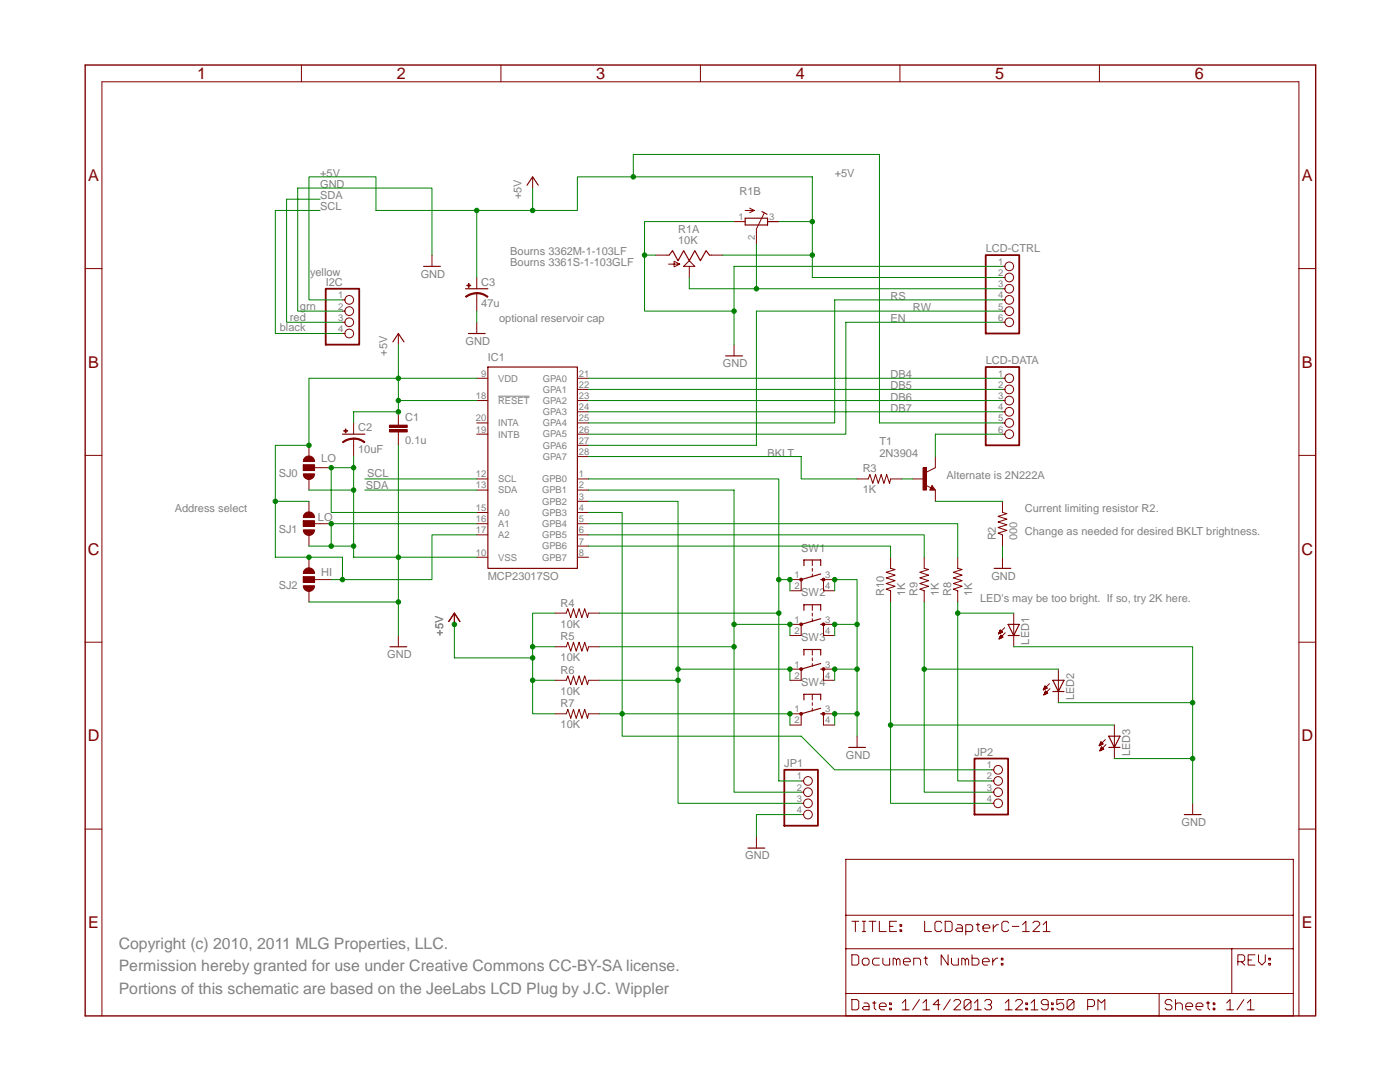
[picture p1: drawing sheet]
<svg xmlns="http://www.w3.org/2000/svg" width="279mm" height="216mm" viewBox="0 0 279 216" stroke-linecap="round" stroke-linejoin="round" font-family="sans-serif">
<path d="M99.4 79.1h6.3" fill="none" stroke="#808080" stroke-width=".2"/>
<path d="M105.2 37l1.1-1.7 1.1 1.7M84.5 53.1h3.4M78.4 68.2l1.1-1.7 1.1 1.7M77.8 129.1h3.4" fill="none" stroke="#800000" stroke-width=".23"/>
<path d="M106.3 35.3v2.2M86.2 50.9v2.2M79.5 66.5v2.3M79.5 84.4v.4M79.5 86.2v.4M79.5 126.8v2.3" fill="none" stroke="#800000" stroke-width=".2"/>
<path d="M77.7 85.7h3.6v.5h-3.6z" fill="#800000"/>
<path d="M77.7 85.7h3.6v.5h-3.6z" fill="none" stroke="#800000" stroke-width=".2"/>
<path d="M77.7 84.8h3.6v.5h-3.6z" fill="#800000"/>
<g fill="none" stroke="#800000" stroke-width=".2">
<path d="M60.2 13v3.3M100 13v3.3M139.8 13v3.3M179.6 13v3.3M219.4 13v3.3M17 53.6h3.3M130.9 50.9h2.6M133.4 52.7h2.3l-1.2 .6v-1.2l1.2 .6M137.6 52l1.1 1.1h-2.3zM137.6 53.1v2.3M141.6 50.9h2.7M259.2 53.6h3.4"/>
<path d="M146.5 68.8v2.2M17 90.9h3.3M77.7 84.8h3.6v.5h-3.6zM79.5 82.2v2.2M79.5 86.6v2.3M184.7 96.8l1.1 .5M186 96.9l.7 .9h-1.2zM186.7 93.3l-1.8 .9M259.2 90.9h3.4M17 128.1h3.3M259.2 128.1h3.4M17 165.4h3.3"/>
<path d="M259.2 165.4h3.4M168.8 189.3h89.3M168.8 198.2v-26.7h89.3v26.7M168.8 182.6h89.3M170 199.5h1l.4 .3v1.4l-.4 .3h-1zM170 190.5h1l.4 .4v1.3l-.4 .4h-1zM170 183.8h1.4M170.7 183.8v2.1M172.1 183.8h.7M172.1 185.9h.7M172.4 191.2h.7l.3 .4v.6l-.3 .4h-.7l-.3-.4v-.6zM172.4 183.8v2.1"/>
<path d="M173.4 183.8h1.4M174.1 183.8v2.1M174.5 199.8v1.4l.3 .3M175.5 183.8v2.1h1.4M175.5 191.2h-1l-.4 .4v.6l.4 .4h1M176.2 191.2v1l.3 .4h1v-1.4M177.5 184.8h.7M178.2 192.6v-1.4h.4l.3 .4v1M178.9 183.8h-1.4v2.1h1.4M178.9 191.6l.4-.4 .3 .4v1M179.6 184.5h.4v.3h-.4zM179.6 185.5h.4v.4h-.4z"/>
<path d="M180.3 191.9h1.4v-.3l-.4-.4h-.7l-.3 .4v.6l.3 .4h.7M182.4 192.6v-1.4h1l.3 .4v1M183.5 199.5l-1.4 2M184.4 191.2h.7M184.5 183.8v2.1h1.4M184.7 190.9v1.3l.4 .4M188 184.2l-.4-.4h-.7l-.3 .4v1.3l.3 .4h.7l.4-.4M188.6 183.8h1.1l.3 .4v1.3l-.3 .4h-1.1zM189.2 190.5v2.1l-1.4-2.1v2.1M189.7 199.5l-1.4 2M189.9 191.2v1l.3 .4h1.1v-1.4M190.4 199.8l.3-.3h.7l.3 .3v.3l-1.3 1.4h1.3"/>
<path d="M191.1 184.5h.6l.4 .3v1.1h-1l-.4-.4 .4-.3h1M191.9 192.6v-1.4h.4l.3 .4v1M192.6 191.6l.4-.4 .3 .4v1M192.7 185.9h1.1l.3-.4v-.7l-.3-.3h-1.1v2.1M193.8 199.8l-1.4 1.4 .3 .3h.7l.4-.3v-1.4l-.4-.3h-.7l-.3 .3v1.4M194 190.5v2.1h1l.4-.4v-.6l-.4-.4h-1M194.8 184.5h.7M195.2 184.2v1.3l.3 .4M196.1 191.9h1.3v-.3l-.3-.4h-.7l-.3 .4v.6l.3 .4h.7M196.2 185.2h1.3v-.4l-.3-.3h-.7l-.3 .3v.7l.3 .4h.7M196.5 199.8l.3-.3h.7l.4 .3v.3l-.4 .4h-.3M198.1 191.2v1.4"/>
<path d="M198.2 184.5v1.4M199.1 191.2h-.3l-.7 .7M199.3 184.5h-.4l-.7 .7M199.8 191.2h.4v.4h-.4zM199.8 192.2h.4v.4h-.4zM201.3 184.2l-.3-.4h-.7l-.4 .4v1.3l.4 .4h.7l.3-.4M202 184.8h1.4M202.7 199.8l.3-.3h.7l.3 .3v.3l-1.3 1.4h1.3M204.1 184.5l.6-.7v2.1M204.1 185.9h1.3M206.1 184.2l.4-.4h.6l.4 .4v.3l-1.4 1.4h1.4M208.2 184.5l.7-.7v2.1"/>
<path d="M208.2 185.9h1.3M212.3 199.5h-1.4v1l.7-.4h.3l.4 .4v.7l-.4 .3h-.7l-.3-.3M214.3 199.8l-1.3 1.4 .3 .3h.7l.3-.3v-1.4l-.3-.3h-.7l-.3 .3v1.4M231.3 198.2h-62.5v4.5h89.3v-4.5h-12.3M231.3 198.2v4.5M231.3 198.2h14.5M233.9 199.8l-.3-.3h-.7l-.4 .3v.3l.4 .4h.7l.3 .3v.4l-.3 .3h-.7l-.4-.3M234.6 199.5v2M241.1 199.8v1.4l.3 .3M245.8 189.3v8.9M247 191.9h1.1l.3-.3v-.7l-.3-.4h-1.1v2.1M247.7 191.9l.7 .7"/>
<path d="M248.2 199.5l-1.3 2M249.1 191.6h.7M250.5 190.5h-1.4v2.1h1.4M251.2 190.5v1.4l.6 .7 .7-.7v-1.4M253.2 191.2h.4v.4h-.4zM253.2 192.2h.4v.4h-.4zM20.3 202.7v-186.4h238.9v186.4M172.4 200.1h.7l.3 .4v1h-1l-.3-.3 .3-.4h1M174.1 200.1h.7M175.5 200.8h1.4v-.3l-.4-.4h-.6l-.4 .4v.7l.4 .3h.6M177.5 200.1h.4v.4h-.4zM177.5 201.2h.4v.3h-.4z"/>
<path d="M180.1 200.1l.6-.6v2M180.1 201.5h1.3M184.2 200.1l.7-.6v2M184.2 201.5h1.3M187.6 200.5h-1.4l1.1-1v2M194.5 200.1l.6-.6v2M194.5 201.5h1.3M197.5 200.5l.4 .3v.4l-.4 .3h-.7l-.3-.3M200.6 200.1l.7-.6v2M200.6 201.5h1.4M204.7 200.1h.4v.4h-.4zM204.7 201.2h.4v.3h-.4z"/>
<path d="M205.8 200.1l.6-.6v2M205.8 201.5h1.3M209.2 200.5h-1l-.4-.4v-.3l.4-.3h.7l.3 .3v1.4l-.3 .3h-.7l-.4-.3M209.9 200.1h.3v.4h-.3zM209.9 201.2h.3v.3h-.3zM217.1 200.8h1l.3-.3v-.7l-.3-.3h-1v2M219.1 201.5v-2l.7 .6 .7-.6v2M234.6 200.5l.3-.4h.7l.4 .4v1M236.6 200.8h1.4v-.3l-.3-.4h-.7l-.4 .4v.7l.4 .3h.7M238.7 200.8h1.4v-.3l-.4-.4h-.7l-.3 .4v.7l.3 .3h.7M240.7 200.1h.7M242.1 200.1h.4v.4h-.4z"/>
<path d="M242.1 201.2h.4v.3h-.4zM244.8 200.1l.7-.6v2M244.8 201.5h1.4M248.9 200.1l.7-.6v2M248.9 201.5h1.4"/>
</g>
<path d="M133.5 50.9l.7-.9 1.1 2 1.1-2 1.2 2 1.1-2 1.1 2 1.1-2 .7 .9M144.8 71h3.4M186 97.3l.1 .3h-.3l.2-.5 .5 .6h-.7" fill="none" stroke="#800000" stroke-width=".23"/>
<path d="M17 13h245.6v189.7h-245.6z" fill="none" stroke="#800000" stroke-width=".28"/>
<path d="M184.2 93.3h.7v4.5h-.7z" fill="#800000"/>
<g fill="none" stroke="#800000" stroke-width=".2">
<path d="M68.3 59.8h.5M200.1 59.8h.5M200.1 53.1h.5M200.1 55.4h.5M200.1 57.6h.5M68.3 62.1h.5M68.3 64.3h.5M68.3 66.5h.5M95.1 79.9h2.3M95.1 75.5h2.3M115.2 79.9h2.3M115.2 75.5h2.3"/>
<path d="M115.2 77.7h2.3M200.1 79.9h.5M200.1 75.5h.5M200.1 77.7h.5M200.1 62.1h.5M200.1 64.3h.5M70.6 87.5v1.4M95.1 95.6h2.3M95.1 97.8h2.3M95.1 84.4h2.3M95.1 86.6h2.3M115.2 95.6h2.3"/>
<path d="M115.2 97.8h2.3M115.2 84.4h2.3M115.2 86.6h2.3M115.2 82.2h2.3M115.2 88.9h2.3M115.2 91.1h2.3M171 95.6h2.3l.3-.9 .6 1.8 .5-1.8 .6 1.8 .6-1.8 .5 1.8 .6-1.8 .5 1.8 .2-.9h2.3M182.2 95.6h2.2M184.2 93.3h.7v4.5h-.7zM186.7 91.1v2.2M186.7 97.8v2.2M200.1 84.4h.5"/>
<path d="M200.1 86.6h.5M200.1 82.2h.5M95.1 102.3h2.3M95.1 104.5h2.3M95.1 106.7h2.3M95.1 111.2h2.3M115.2 102.3h2.3M115.2 104.5h2.3M115.2 106.7h2.3M115.2 100h2.3M115.2 109h2.3M115.2 111.2h2.3"/>
<path d="M177.7 111.2v2.2l.9 .2-1.8 .6 1.8 .6-1.8 .5 1.8 .6-1.8 .5 1.8 .6-1.8 .6 .9 .3v2.2M184.4 111.2v2.2l.9 .2-1.7 .6 1.7 .6-1.7 .5 1.7 .6-1.7 .5 1.7 .6-1.7 .6 .8 .3v2.2M191.1 111.2v2.2l.9 .2-1.8 .6 1.8 .6-1.8 .5 1.8 .6-1.8 .5 1.8 .6-1.8 .6 .9 .3v2.2M200.1 100v2.3l.9 .2-1.8 .5 1.8 .6-1.8 .6 1.8 .5-1.8 .6 1.8 .5-1.8 .6 .9 .3v2.3M200.1 111.2v2.2M90.7 122.3v2.3M110.8 122.3h2.2l.3-.8 .6 1.7 .5-1.7 .6 1.7 .6-1.7 .5 1.7 .6-1.7 .5 1.7 .3-.9h2.2M110.8 129.1h2.2l.3-1 .6 1.8 .5-1.8 .6 1.8 .6-1.8 .5 1.8 .6-1.8 .5 1.8 .3-.8h2.2M110.8 135.7h2.2l.3-.8 .6 1.7 .5-1.7 .6 1.7 .6-1.7 .5 1.7 .6-1.7 .5 1.7 .3-.9h2.2M110.8 142.4h2.2l.3-.9 .6 1.8 .5-1.8 .6 1.8 .6-1.8 .5 1.8 .6-1.8 .5 1.8 .3-.9h2.2"/>
<circle cx="69.7" cy="59.8" r=".87"/>
<circle cx="201.4" cy="59.8" r=".87"/>
<circle cx="201.4" cy="55.4" r=".87"/>
<circle cx="201.4" cy="53.1" r=".87"/>
<circle cx="201.4" cy="57.6" r=".87"/>
<circle cx="69.7" cy="66.5" r=".87"/>
<circle cx="69.7" cy="64.3" r=".87"/>
<circle cx="69.7" cy="62.1" r=".87"/>
<circle cx="201.4" cy="79.9" r=".87"/>
<circle cx="201.4" cy="64.3" r=".87"/>
<circle cx="201.4" cy="77.7" r=".87"/>
<circle cx="201.4" cy="62.1" r=".87"/>
<circle cx="201.4" cy="75.5" r=".87"/>
<circle cx="201.4" cy="82.2" r=".87"/>
<circle cx="201.4" cy="84.4" r=".87"/>
<circle cx="201.4" cy="86.6" r=".87"/>
</g>
<path d="M97.4 73.2h17.8v40.2h-17.8zM68.3 86.6h4.5M198.4 113.4h3.3M89.6 124l1.1-1.7 1.1 1.7" fill="none" stroke="#800000" stroke-width=".23"/>
<path d="M65 57.6h6.7v11.2h-6.7zM196.7 50.9h6.7v15.6h-6.7zM196.7 73.2h6.7v15.7h-6.7z" fill="none" stroke="#800000" stroke-width=".36"/>
<path d="M70.6 87.4l1.2 .2 1 .6-.1 .1-1.2-.6-.9-.1z" fill-rule="evenodd" fill="#800000"/>
<path d="M70.6 87.4l1.2 .2 1 .6-.1 .1-1.2-.6-.9-.1z" fill="none" stroke="#800000" stroke-width=".2"/>
<path d="M68.3 88.2l1.1-.6 1.2-.2v.2l-.9 .2-1.2 .5z" fill-rule="evenodd" fill="#800000"/>
<path d="M68.3 88.2l1.1-.6 1.2-.2v.2l-.9 .2-1.2 .5z" fill="none" stroke="#800000" stroke-width=".2"/>
<path d="M68.6 85.9h.8v.1h-.8z" fill="#800000"/>
<path d="M68.6 85.9h.8v.1h-.8z" fill="none" stroke="#800000" stroke-width=".2"/>
<path d="M68.9 85.6h.1v.8h-.1z" fill="#800000"/>
<path d="M68.9 85.6h.1v.8h-.1zM70.6 84.4v2.2M70.6 88.9v2.2" fill="none" stroke="#800000" stroke-width=".2"/>
<path d="M60.7 91.4a1.12 1.12 0 0 1 1.3-.4 1.12 1.12 0 0 1 .8 1.1h-2.3z" fill-rule="evenodd" fill="#800000"/>
<path d="M60.7 91.4a1.12 1.12 0 0 1 1.3-.4 1.12 1.12 0 0 1 .8 1.1h-2.3z" fill="none" stroke="#800000" stroke-width=".2"/>
<path d="M60.5 94.6h2.3a1.11 1.11 0 0 1-1.2 1.1 1.11 1.11 0 0 1-1.1-1.1z" fill-rule="evenodd" fill="#800000"/>
<path d="M60.5 94.6h2.3a1.11 1.11 0 0 1-1.2 1.1 1.11 1.11 0 0 1-1.1-1.1zM60.5 92.8h2.3v1.1h-2.3zM62.8 93.3h1.1" fill="none" stroke="#800000" stroke-width=".2"/>
<path d="M60.5 92.8h2.3v1.1h-2.3z" fill="#800000"/>
<path d="M60.5 92.8h2.3v1.1h-2.3zM61.7 88.9v2.2M61.7 95.6v2.2M63.9 93.3h2.2" fill="none" stroke="#800000" stroke-width=".2"/>
<path d="M60.7 102.6a1.12 1.12 0 0 1 1.3-.4 1.12 1.12 0 0 1 .8 1.1h-2.3z" fill-rule="evenodd" fill="#800000"/>
<path d="M60.7 102.6a1.12 1.12 0 0 1 1.3-.4 1.12 1.12 0 0 1 .8 1.1h-2.3z" fill="none" stroke="#800000" stroke-width=".2"/>
<path d="M60.5 105.7h2.3a1.11 1.11 0 0 1-1.2 1.1 1.11 1.11 0 0 1-1.1-1.1z" fill-rule="evenodd" fill="#800000"/>
<path d="M60.5 105.7h2.3a1.11 1.11 0 0 1-1.2 1.1 1.11 1.11 0 0 1-1.1-1.1zM60.5 103.9h2.3v1.2h-2.3zM62.8 104.5h1.1" fill="none" stroke="#800000" stroke-width=".2"/>
<path d="M60.5 103.9h2.3v1.2h-2.3z" fill="#800000"/>
<path d="M60.5 103.9h2.3v1.2h-2.3zM61.7 100v2.3M61.7 106.7v2.3M63.9 104.5h2.2" fill="none" stroke="#800000" stroke-width=".2"/>
<path d="M61 113.5a1.11 1.11 0 0 1 1.1-.1 1.11 1.11 0 0 1 .7 1h-2.3l.1-.4z" fill-rule="evenodd" fill="#800000"/>
<path d="M61 113.5a1.11 1.11 0 0 1 1.1-.1 1.11 1.11 0 0 1 .7 1h-2.3l.1-.4z" fill="none" stroke="#800000" stroke-width=".2"/>
<path d="M60.5 116.9h2.3a1.11 1.11 0 0 1-1.2 1.1 1.11 1.11 0 0 1-1.1-1.1z" fill-rule="evenodd" fill="#800000"/>
<path d="M60.5 116.9h2.3a1.11 1.11 0 0 1-1.2 1.1 1.11 1.11 0 0 1-1.1-1.1zM60.5 115.1h2.3v1.1h-2.3zM62.8 115.7h1.1" fill="none" stroke="#800000" stroke-width=".2"/>
<path d="M60.5 115.1h2.3v1.1h-2.3z" fill="#800000"/>
<g fill="none" stroke="#800000" stroke-width=".2">
<path d="M60.5 115.1h2.3v1.1h-2.3zM61.7 111.2v2.2M61.7 117.9v2.2M63.9 115.7h2.2M159.9 115.7v2.2M162.1 111.7v1.2M162.1 113.4v.6M162.1 114.5v.6M164.3 115.7v2.2M159.9 155.8h.5M159.9 158.1h.5M197.8 155.8h.5"/>
<path d="M197.8 158.1h.5M197.8 153.6h.5M151 167v2.2M159.9 160.3h.5M159.9 162.5h.5M197.8 160.3h.5"/>
<circle cx="161.2" cy="158.1" r=".87"/>
<circle cx="161.2" cy="155.8" r=".87"/>
<circle cx="199.2" cy="158.1" r=".87"/>
<circle cx="199.2" cy="153.6" r=".87"/>
<circle cx="199.2" cy="155.8" r=".87"/>
<circle cx="161.2" cy="162.5" r=".87"/>
<circle cx="161.2" cy="160.3" r=".87"/>
<circle cx="199.2" cy="160.3" r=".87"/>
</g>
<path d="M156.5 153.6h6.7v11.2h-6.7zM194.5 151.4h6.7v11.1h-6.7z" fill="none" stroke="#800000" stroke-width=".36"/>
<path d="M160.4 112.9v-1.2h3.4v1.2M163.8 115.7h.5M163.8 114.5l-3.9 1.2M149.3 169.2h3.3" fill="none" stroke="#800000" stroke-width=".23"/>
<circle cx="159.9" cy="115.6" r=".29" fill="#800000"/>
<circle cx="159.9" cy="115.6" r=".29" fill="none" stroke="#800000" stroke-width=".2"/>
<circle cx="164.4" cy="115.6" r=".29" fill="#800000"/>
<g fill="none" stroke="#800000" stroke-width=".2">
<path d="M157.6 115.7h2.3M157.6 117.9h2.3M164.3 115.7h2.3M164.3 117.9h2.3M159.9 124.6v2.2M162.1 120.7v1.1M162.1 122.3v.6M162.1 123.5v.5M164.3 124.6v2.2"/>
<circle cx="164.4" cy="115.6" r=".29"/>
</g>
<path d="M160.4 121.8v-1.1h3.4v1.1M163.8 124.6h.5M163.8 123.5l-3.9 1.1" fill="none" stroke="#800000" stroke-width=".23"/>
<circle cx="159.9" cy="124.6" r=".29" fill="#800000"/>
<circle cx="159.9" cy="124.6" r=".29" fill="none" stroke="#800000" stroke-width=".2"/>
<circle cx="164.3" cy="124.6" r=".29" fill="#800000"/>
<g fill="none" stroke="#800000" stroke-width=".2">
<path d="M157.6 124.6h2.3M157.6 126.8h2.3M159.9 133.5v2.2M162.1 129.6v1.1M162.1 131.3v.5M162.1 132.4v.5M164.3 124.6h2.3M164.3 126.8h2.3M164.3 133.5v2.2"/>
<circle cx="164.3" cy="124.6" r=".29"/>
</g>
<path d="M160.4 130.7v-1.1h3.4v1.1M163.8 133.5h.5M163.8 132.4l-3.9 1.1" fill="none" stroke="#800000" stroke-width=".23"/>
<circle cx="159.9" cy="133.5" r=".29" fill="#800000"/>
<circle cx="159.9" cy="133.5" r=".29" fill="none" stroke="#800000" stroke-width=".2"/>
<circle cx="164.3" cy="133.5" r=".29" fill="#800000"/>
<g fill="none" stroke="#800000" stroke-width=".2">
<path d="M157.6 133.5h2.3M157.6 135.7h2.3M162.1 138.5v1.2M164.3 133.5h2.3M164.3 135.7h2.3M159.9 142.4v2.3M162.1 140.2v.6M162.1 141.3v.6M164.3 142.4v2.3"/>
<circle cx="164.3" cy="133.5" r=".29"/>
</g>
<path d="M160.4 139.7v-1.2h3.4v1.2M163.8 142.4h.5M163.8 141.3l-3.9 1.1" fill="none" stroke="#800000" stroke-width=".23"/>
<circle cx="159.9" cy="142.4" r=".29" fill="#800000"/>
<circle cx="159.9" cy="142.4" r=".29" fill="none" stroke="#800000" stroke-width=".2"/>
<circle cx="164.3" cy="142.4" r=".29" fill="#800000"/>
<g fill="none" stroke="#800000" stroke-width=".2">
<path d="M95.1 58.5v1.3M199.3 126.4h.2M199.4 126.3h.4M199.4 126.2h.6M199.4 127.4h.2M199.5 126.1h.5M199.5 127.3h.3M199.5 126h.4M199.5 127.2h.6M199.6 125.9h.2M199.6 127.1h.5M199.6 125.8h.1"/>
<path d="M199.6 127h.4M199.7 126.9h.2M199.7 126.8h.1M199.7 126.7l.5 .4-.8 .4zM200.5 125.2l-1.2 1.3 .3-.8 .5 .5-.8 .3M200.6 126.3l-1.2 1.2M202.3 122.3v6.8M208.2 137.6h.1M208.3 137.5h.2M208.3 137.4h.4M208.3 138.6h.1M208.4 137.3h.6"/>
<path d="M208.4 138.5h.2M208.4 137.2h.5M208.4 138.4h.4M208.4 137.1h.4M208.5 138.3h.6M208.5 137h.2M208.5 138.2h.5M208.5 136.9h.1M208.6 136.9l.4 .4-.8 .3zM208.6 138.1h.3M208.6 138h.2M208.6 137.9h.1"/>
<path d="M208.7 137.9l.4 .4-.8 .3zM209.4 136.4l-1.2 1.2M209.5 137.4l-1.2 1.2M211.2 133.5v6.7M157.6 142.4h2.3M157.6 144.7h2.3M164.3 142.4h2.3M164.3 144.7h2.3M171 146.9v2.2M219.4 148.8h.1M219.4 148.7h.3M219.5 148.5h.5"/>
<path d="M219.5 149.8h.1M219.5 148.4h.6M219.5 149.7h.3M219.6 148.3h.4M219.6 149.6h.4M219.6 148.3h.3M219.6 149.5h.7M219.7 148.1h.1M219.7 149.4h.5M219.7 148l.5 .5-.8 .3zM219.7 148h.1M219.7 149.3h.4"/>
<path d="M219.8 149.2h.2M219.8 149.1h.1M219.8 149l.5 .5-.8 .3zM220.6 147.6l-1.2 1.2M220.7 148.6l-1.2 1.2M222.4 144.7v6.7M238 160.3v2.2"/>
<circle cx="164.3" cy="142.4" r=".29"/>
</g>
<path d="M92.9 57.6h4.5M201.2 124.6h2.2l-1.1 2.2zM201.2 126.8h2.2M210.1 135.7h2.2l-1.1 2.3zM210.1 138h2.2M169.4 149.1h3.3M221.3 146.9h2.2l-1.1 2.2zM221.3 149.1h2.2M236.3 162.5h3.4" fill="none" stroke="#800000" stroke-width=".23"/>
<path d="M95.1 58.4l1.2 .2 1.1 .6-.1 .1-.8-.4-1.4-.3z" fill-rule="evenodd" fill="#800000"/>
<path d="M95.1 58.4l1.2 .2 1.1 .6-.1 .1-.8-.4-1.4-.3z" fill="none" stroke="#800000" stroke-width=".2"/>
<path d="M92.9 59.1l1.1-.5 1.1-.2v.2l-1.3 .3-.8 .4z" fill-rule="evenodd" fill="#800000"/>
<path d="M92.9 59.1l1.1-.5 1.1-.2v.2l-1.3 .3-.8 .4z" fill="none" stroke="#800000" stroke-width=".2"/>
<path d="M93.2 56.9h.7v.1h-.7z" fill="#800000"/>
<path d="M93.2 56.9h.7v.1h-.7z" fill="none" stroke="#800000" stroke-width=".2"/>
<path d="M93.5 56.6h.1v.7h-.1z" fill="#800000"/>
<path d="M93.5 56.6h.1v.7h-.1zM95.1 55.4v2.2M95.1 59.8v2.3M146.5 44.2h2.2M149.6 41.5l.9 .5h-1.8M150.5 42l-.9 .4M152.5 42.6l-1.5 3.1v3M153.2 44.2h2.2M95.1 64.3v2.2" fill="none" stroke="#800000" stroke-width=".2"/>
<path d="M148.7 43.5h4.5v1.4h-4.5zM152.1 42.2l1 .6M93.5 66.5h3.3" fill="none" stroke="#800000" stroke-width=".23"/>
<path d="M63.9 39.8h-6.7v24.5h11.1M63.9 42h-9v24.5h13.4M86.2 50.9v-13.4h-26.8v24.6h8.9M130.9 50.9h-2.3v11.2h17.9v6.7M146.5 44.2h-17.9v6.7M200.1 53.1h-53.6v9M72.8 97.8h22.3M72.8 95.6h22.3M200.1 109v2.2" fill="none" stroke="#008000" stroke-width=".2"/>
<circle cx="146.5" cy="62.1" r=".45" fill="#008000"/>
<circle cx="146.5" cy="62.1" r=".45" fill="none" stroke="#008000" stroke-width=".2"/>
<circle cx="128.6" cy="50.9" r=".45" fill="#008000"/>
<g fill="none" stroke="#008000" stroke-width=".2">
<path d="M166.6 117.9v-2.2h4.4v31.2M171 124.6h-4.4v2.2M171 133.5h-4.4v2.2M171 142.4h-4.4v2.3M159.9 162.5h-8.9v4.5"/>
<circle cx="128.6" cy="50.9" r=".45"/>
</g>
<circle cx="171" cy="124.6" r=".45" fill="#008000"/>
<circle cx="171" cy="124.6" r=".45" fill="none" stroke="#008000" stroke-width=".2"/>
<circle cx="171" cy="133.5" r=".45" fill="#008000"/>
<circle cx="171" cy="133.5" r=".45" fill="none" stroke="#008000" stroke-width=".2"/>
<circle cx="171" cy="142.4" r=".45" fill="#008000"/>
<circle cx="171" cy="142.4" r=".45" fill="none" stroke="#008000" stroke-width=".2"/>
<circle cx="166.6" cy="142.4" r=".45" fill="#008000"/>
<circle cx="166.6" cy="142.4" r=".45" fill="none" stroke="#008000" stroke-width=".2"/>
<circle cx="166.6" cy="133.5" r=".45" fill="#008000"/>
<circle cx="166.6" cy="133.5" r=".45" fill="none" stroke="#008000" stroke-width=".2"/>
<circle cx="166.6" cy="124.6" r=".45" fill="#008000"/>
<circle cx="166.6" cy="124.6" r=".45" fill="none" stroke="#008000" stroke-width=".2"/>
<circle cx="166.6" cy="115.7" r=".45" fill="#008000"/>
<g fill="none" stroke="#008000" stroke-width=".2">
<path d="M202.3 129.1h35.7v31.2M211.2 140.2h26.8M222.4 151.4h15.6"/>
<circle cx="166.6" cy="115.7" r=".45"/>
</g>
<circle cx="238" cy="140.2" r=".45" fill="#008000"/>
<circle cx="238" cy="140.2" r=".45" fill="none" stroke="#008000" stroke-width=".2"/>
<circle cx="238" cy="151.4" r=".45" fill="#008000"/>
<g fill="none" stroke="#008000" stroke-width=".2">
<path d="M95.1 62.1v2.2M61.7 97.8h8.9M70.6 93.3h-4.5v9h29M70.6 91.1v20.1h8.9v15.6M79.5 88.9v22.3h15.6M61.7 109h8.9M95.1 104.5h-29v4.5M61.7 120.1h17.8"/>
<circle cx="238" cy="151.4" r=".45"/>
</g>
<circle cx="70.6" cy="97.8" r=".45" fill="#008000"/>
<circle cx="70.6" cy="97.8" r=".45" fill="none" stroke="#008000" stroke-width=".2"/>
<circle cx="70.6" cy="109" r=".45" fill="#008000"/>
<circle cx="70.6" cy="109" r=".45" fill="none" stroke="#008000" stroke-width=".2"/>
<circle cx="79.5" cy="111.2" r=".45" fill="#008000"/>
<circle cx="79.5" cy="111.2" r=".45" fill="none" stroke="#008000" stroke-width=".2"/>
<circle cx="79.5" cy="120.1" r=".45" fill="#008000"/>
<circle cx="79.5" cy="120.1" r=".45" fill="none" stroke="#008000" stroke-width=".2"/>
<circle cx="66.1" cy="104.5" r=".45" fill="#008000"/>
<circle cx="66.1" cy="104.5" r=".45" fill="none" stroke="#008000" stroke-width=".2"/>
<circle cx="66.1" cy="109" r=".45" fill="#008000"/>
<circle cx="66.1" cy="109" r=".45" fill="none" stroke="#008000" stroke-width=".2"/>
<circle cx="66.1" cy="93.3" r=".45" fill="#008000"/>
<circle cx="66.1" cy="93.3" r=".45" fill="none" stroke="#008000" stroke-width=".2"/>
<circle cx="70.6" cy="93.3" r=".45" fill="#008000"/>
<g fill="none" stroke="#008000" stroke-width=".2">
<path d="M90.7 124.6v6.7h15.6M106.3 135.7h4.5M106.3 129.1h4.5M110.8 122.3h-4.5v20.1h4.5"/>
<circle cx="70.6" cy="93.3" r=".45"/>
</g>
<circle cx="106.3" cy="135.7" r=".45" fill="#008000"/>
<circle cx="106.3" cy="135.7" r=".45" fill="none" stroke="#008000" stroke-width=".2"/>
<circle cx="106.3" cy="129.1" r=".45" fill="#008000"/>
<circle cx="106.3" cy="129.1" r=".45" fill="none" stroke="#008000" stroke-width=".2"/>
<circle cx="106.3" cy="131.3" r=".45" fill="#008000"/>
<circle cx="106.3" cy="131.3" r=".45" fill="none" stroke="#008000" stroke-width=".2"/>
<circle cx="90.7" cy="124.6" r=".45" fill="#008000"/>
<g fill="none" stroke="#008000" stroke-width=".2">
<path d="M126.4 35.3h-11.2v6.7h-8.9v-4.5M126.4 35.3h35.7v15.6M126.4 35.3v-4.5h49.1v53.6h24.6M95.1 42v13.4M106.3 42h-31.3v-6.7h-13.3v24.5h6.6M144.3 50.9h17.8v4.5h38M155.4 44.2h6.7"/>
<circle cx="90.7" cy="124.6" r=".45"/>
</g>
<circle cx="162.1" cy="50.9" r=".45" fill="#008000"/>
<circle cx="162.1" cy="50.9" r=".45" fill="none" stroke="#008000" stroke-width=".2"/>
<circle cx="106.3" cy="42" r=".45" fill="#008000"/>
<circle cx="106.3" cy="42" r=".45" fill="none" stroke="#008000" stroke-width=".2"/>
<circle cx="126.4" cy="35.3" r=".45" fill="#008000"/>
<circle cx="126.4" cy="35.3" r=".45" fill="none" stroke="#008000" stroke-width=".2"/>
<circle cx="95.1" cy="42" r=".45" fill="#008000"/>
<circle cx="95.1" cy="42" r=".45" fill="none" stroke="#008000" stroke-width=".2"/>
<circle cx="162.1" cy="44.2" r=".45" fill="#008000"/>
<g fill="none" stroke="#008000" stroke-width=".2">
<path d="M79.5 68.8v6.7h15.6M79.5 79.9h15.6M70.6 84.4v-2.2h8.9v-6.7h-17.8v13.4h-6.8v11.1h6.8M54.9 100v11.2h13.4v4.5M95.1 106.7h-8.9v9h-20.1"/>
<circle cx="162.1" cy="44.2" r=".45"/>
</g>
<circle cx="79.5" cy="82.2" r=".45" fill="#008000"/>
<circle cx="79.5" cy="82.2" r=".45" fill="none" stroke="#008000" stroke-width=".2"/>
<circle cx="79.5" cy="79.9" r=".45" fill="#008000"/>
<circle cx="79.5" cy="79.9" r=".45" fill="none" stroke="#008000" stroke-width=".2"/>
<circle cx="79.5" cy="75.5" r=".45" fill="#008000"/>
<circle cx="79.5" cy="75.5" r=".45" fill="none" stroke="#008000" stroke-width=".2"/>
<circle cx="61.7" cy="88.9" r=".45" fill="#008000"/>
<circle cx="61.7" cy="88.9" r=".45" fill="none" stroke="#008000" stroke-width=".2"/>
<circle cx="54.9" cy="100" r=".45" fill="#008000"/>
<circle cx="54.9" cy="100" r=".45" fill="none" stroke="#008000" stroke-width=".2"/>
<circle cx="61.7" cy="111.2" r=".45" fill="#008000"/>
<circle cx="61.7" cy="111.2" r=".45" fill="none" stroke="#008000" stroke-width=".2"/>
<circle cx="68.3" cy="115.7" r=".45" fill="#008000"/>
<g fill="none" stroke="#008000" stroke-width=".2">
<path d="M137.6 55.4v2.2h62.5M151 48.7v8.9M200.1 59.8h-33.5v24.6h-49.1M117.5 79.9h82.6M117.5 77.7h82.6M117.5 75.5h82.6M200.1 64.3h-31.3v22.3h-51.3M117.5 82.2h82.6"/>
<circle cx="68.3" cy="115.7" r=".45"/>
</g>
<circle cx="151" cy="57.6" r=".45" fill="#008000"/>
<g fill="none" stroke="#008000" stroke-width=".2">
<path d="M117.5 91.1h42.4v4.5h11.1M117.5 95.6h37.9v60.2h4.5M180 95.6h2.2M200.1 86.6h-13.4v4.5M155.4 115.7h2.2v2.2M186.7 100h13.4M119.7 122.3h35.7"/>
<circle cx="151" cy="57.6" r=".45"/>
</g>
<circle cx="155.4" cy="122.3" r=".45" fill="#008000"/>
<circle cx="155.4" cy="122.3" r=".45" fill="none" stroke="#008000" stroke-width=".2"/>
<circle cx="155.4" cy="115.7" r=".45" fill="#008000"/>
<circle cx="155.4" cy="115.7" r=".45" fill="none" stroke="#008000" stroke-width=".2"/>
<circle cx="157.6" cy="115.7" r=".45" fill="#008000"/>
<g fill="none" stroke="#008000" stroke-width=".2">
<path d="M117.5 100h17.8v35.7M119.7 135.7h15.6v24.6h24.6M135.3 133.5h22.3v2.2"/>
<circle cx="157.6" cy="115.7" r=".45"/>
</g>
<circle cx="135.3" cy="135.7" r=".45" fill="#008000"/>
<circle cx="135.3" cy="135.7" r=".45" fill="none" stroke="#008000" stroke-width=".2"/>
<circle cx="135.3" cy="133.5" r=".45" fill="#008000"/>
<circle cx="135.3" cy="133.5" r=".45" fill="none" stroke="#008000" stroke-width=".2"/>
<circle cx="157.6" cy="133.5" r=".45" fill="#008000"/>
<g fill="none" stroke="#008000" stroke-width=".2">
<path d="M117.5 102.3h6.7v40.1h33.4v2.3M119.7 142.4h4.5v4.5h35.7l6.7 6.7h31.2"/>
<circle cx="157.6" cy="133.5" r=".45"/>
</g>
<circle cx="124.2" cy="142.4" r=".45" fill="#008000"/>
<circle cx="124.2" cy="142.4" r=".45" fill="none" stroke="#008000" stroke-width=".2"/>
<circle cx="157.6" cy="142.4" r=".45" fill="#008000"/>
<g fill="none" stroke="#008000" stroke-width=".2">
<path d="M117.5 97.8h29v31.3M119.7 129.1h26.8v29h13.4M146.5 124.6h11.1v2.2"/>
<circle cx="157.6" cy="142.4" r=".45"/>
</g>
<circle cx="146.5" cy="129.1" r=".45" fill="#008000"/>
<circle cx="146.5" cy="129.1" r=".45" fill="none" stroke="#008000" stroke-width=".2"/>
<circle cx="146.5" cy="124.6" r=".45" fill="#008000"/>
<circle cx="146.5" cy="124.6" r=".45" fill="none" stroke="#008000" stroke-width=".2"/>
<circle cx="157.6" cy="124.6" r=".45" fill="#008000"/>
<g fill="none" stroke="#008000" stroke-width=".2">
<path d="M200.1 62.1h-49.1v26.8h-33.5M117.5 109h60.2v2.2M117.5 106.7h66.9v4.5M117.5 104.5h73.6v6.7M177.7 120.1v40.2h20.1M177.7 144.7h44.7"/>
<circle cx="157.6" cy="124.6" r=".45"/>
</g>
<circle cx="177.7" cy="144.7" r=".45" fill="#008000"/>
<g fill="none" stroke="#008000" stroke-width=".2">
<path d="M184.4 120.1v38h13.4M184.4 133.5h26.8"/>
<circle cx="177.7" cy="144.7" r=".45"/>
</g>
<circle cx="184.4" cy="133.5" r=".45" fill="#008000"/>
<g fill="none" stroke="#008000" stroke-width=".2">
<path d="M191.1 120.1v35.7h6.7M191.1 122.3h11.2"/>
<circle cx="184.4" cy="133.5" r=".45"/>
</g>
<circle cx="191.1" cy="122.3" r=".45" fill="#008000"/>
<circle cx="191.1" cy="122.3" r=".45" fill="none" stroke="#008000" stroke-width=".2"/>
<g font-size="3.2" fill="#800000">
<text x="39.4" y="15.8">1</text>
<text x="79.2" y="15.8">2</text>
<text x="119" y="15.8">3</text>
<text x="158.8" y="15.8">4</text>
<text x="198.6" y="15.8">5</text>
<text x="238.4" y="15.8">6</text>
<text x="17.6" y="36.1">A</text>
<text x="259.8" y="36.1">A</text>
<text x="17.6" y="73.4">B</text>
<text x="259.8" y="73.4">B</text>
<text x="17.5" y="110.7">C</text>
<text x="259.7" y="110.7">C</text>
<text x="17.5" y="147.9">D</text>
<text x="259.7" y="147.9">D</text>
<text x="17.6" y="185.2">E</text>
<text x="259.8" y="185.2">E</text>
</g>
<g font-size="3.2" fill="#808080">
<text x="23.7" y="189.3">Copyright (c) 2010, 2011 MLG Properties, LLC.</text>
<text x="23.7" y="193.8">Permission hereby granted for use under Creative Commons CC-BY-SA license.</text>
<text x="23.7" y="198.2">Portions of this schematic are based on the JeeLabs LCD Plug by J.C. Wippler</text>
</g>
<g font-size="2.2" fill="#808080">
<text x="63.9" y="35.3">+5V</text>
<text x="166.6" y="35.3">+5V</text>
<text x="63.9" y="39.8">SDA</text>
<text x="63.9" y="42">SCL</text>
<text x="63.9" y="37.5">GND</text>
<text x="104.1" y="39.8" transform="rotate(-90 104.1 39.8)">+5V</text>
<text x="147.6" y="39">R1B</text>
<text x="135.3" y="46.5">R1A</text>
<text x="101.8" y="50.9">Bourns 3362M-1-103LF</text>
<text x="101.8" y="53.1">Bourns 3361S-1-103GLF</text>
<text x="135.3" y="48.7">10K</text>
<text x="196.7" y="50.4">LCD-CTRL</text>
<text x="61.9" y="55.2">yellow</text>
<text x="65" y="57">I2C</text>
<text x="84" y="55.4">GND</text>
<text x="96" y="57">C3</text>
<text x="177.7" y="59.8">RS</text>
<text x="57.8" y="64.1">red</text>
<text x="59.9" y="61.8">grn</text>
<text x="96" y="61.3">47u</text>
<text x="99.6" y="64.3">optional reservoir cap</text>
<text x="177.7" y="64.3">EN</text>
<text x="182.2" y="62.1">RW</text>
<text x="55.8" y="66.1">black</text>
<text x="77.3" y="71" transform="rotate(-90 77.3 71)">+5V</text>
<text x="92.9" y="68.8">GND</text>
<text x="97.4" y="72.1">IC1</text>
<text x="144.3" y="73.2">GND</text>
<text x="177.7" y="77.7">DB5</text>
<text x="177.7" y="75.5">DB4</text>
<text x="196.7" y="72.7">LCD-DATA</text>
<text x="177.7" y="82.2">DB7</text>
<text x="177.7" y="79.9">DB6</text>
<text x="71.5" y="86.1">C2</text>
<text x="80.9" y="84.1">C1</text>
<text x="80.9" y="88.5">0.1u</text>
<text x="175.5" y="88.9">T1</text>
<text x="55.6" y="95.2">SJ0</text>
<text x="64.1" y="92.2">LO</text>
<text x="71.5" y="90.3">10uF</text>
<text x="73.3" y="95.1">SCL</text>
<text x="153.2" y="91.1">BKLT</text>
<text x="172.2" y="94.3">R3</text>
<text x="175.5" y="91.1">2N3904</text>
<text x="188.9" y="95.6">Alternate is 2N222A</text>
<text x="73" y="97.6">SDA</text>
<text x="172.2" y="98.5">1K</text>
<text x="34.9" y="102.3">Address select</text>
<text x="55.6" y="106.4">SJ1</text>
<text x="63.4" y="104.1">LO</text>
<text x="198.8" y="107.8" transform="rotate(-90 198.8 107.8)">R2</text>
<text x="203" y="107.8" transform="rotate(-90 203 107.8)">000</text>
<text x="204.5" y="102.3">Current limiting resistor R2.</text>
<text x="204.5" y="106.7">Change as needed for desired BKLT brightness.</text>
<text x="159.9" y="110.1">SW1</text>
<text x="55.6" y="117.6">SJ2</text>
<text x="64.1" y="115">HI</text>
<text x="97.4" y="115.7">MCP23017SO</text>
<text x="159.9" y="119">SW2</text>
<text x="176.4" y="119" transform="rotate(-90 176.4 119)">R10</text>
<text x="180.6" y="119" transform="rotate(-90 180.6 119)">1K</text>
<text x="183.1" y="119" transform="rotate(-90 183.1 119)">R9</text>
<text x="187.3" y="119" transform="rotate(-90 187.3 119)">1K</text>
<text x="189.8" y="119" transform="rotate(-90 189.8 119)">R8</text>
<text x="194" y="119" transform="rotate(-90 194 119)">1K</text>
<text x="197.8" y="115.7">GND</text>
<text x="111.9" y="121">R4</text>
<text x="111.9" y="125.2">10K</text>
<text x="195.6" y="120.1">LED's may be too bright. If so, try 2K here.</text>
<text x="77.3" y="131.3">GND</text>
<text x="88.4" y="126.8" transform="rotate(-90 88.4 126.8)">+5V</text>
<text x="111.9" y="127.7">R5</text>
<text x="111.9" y="132">10K</text>
<text x="159.9" y="127.9">SW3</text>
<text x="205.4" y="128.6" transform="rotate(-90 205.4 128.6)">LED1</text>
<text x="111.9" y="134.4">R6</text>
<text x="159.9" y="136.9">SW4</text>
<text x="111.9" y="141.1">R7</text>
<text x="111.9" y="138.6">10K</text>
<text x="214.4" y="139.8" transform="rotate(-90 214.4 139.8)">LED2</text>
<text x="111.9" y="145.4">10K</text>
<text x="156.5" y="153">JP1</text>
<text x="168.8" y="151.4">GND</text>
<text x="194.5" y="150.8">JP2</text>
<text x="225.5" y="150.9" transform="rotate(-90 225.5 150.9)">LED3</text>
<text x="235.8" y="164.8">GND</text>
<text x="148.7" y="171.5">GND</text>
</g>
<g font-size="1.9" fill="#808080">
<text x="147.4" y="43.9">1</text>
<text x="150.6" y="47.8" transform="rotate(-90 150.6 47.8)">2</text>
<text x="153.5" y="43.9">3</text>
<text x="199.2" y="52.8">1</text>
<text x="67.5" y="59.5">1</text>
<text x="199.2" y="55.1">2</text>
<text x="199.2" y="57.3">3</text>
<text x="199.2" y="59.5">4</text>
<text x="67.5" y="61.8">2</text>
<text x="67.5" y="64">3</text>
<text x="199.2" y="61.8">5</text>
<text x="199.2" y="64">6</text>
<text x="67.5" y="66.2">4</text>
<text x="96" y="75.2">9</text>
<text x="99.4" y="76.1">VDD</text>
<text x="108.3" y="76.1">GPA0</text>
<text x="115.5" y="75.2">21</text>
<text x="115.5" y="77.4">22</text>
<text x="199.2" y="75.2">1</text>
<text x="199.2" y="77.4">2</text>
<text x="95" y="79.6">18</text>
<text x="99.4" y="80.6">RESET</text>
<text x="108.3" y="78.4">GPA1</text>
<text x="108.3" y="80.6">GPA2</text>
<text x="108.3" y="82.8">GPA3</text>
<text x="115.5" y="79.6">23</text>
<text x="115.5" y="81.9">24</text>
<text x="199.2" y="79.6">3</text>
<text x="199.2" y="81.9">4</text>
<text x="95" y="84.1">20</text>
<text x="95" y="86.3">19</text>
<text x="99.4" y="85.1">INTA</text>
<text x="99.4" y="87.3">INTB</text>
<text x="108.3" y="85.1">GPA4</text>
<text x="108.3" y="87.3">GPA5</text>
<text x="108.3" y="89.5">GPA6</text>
<text x="115.5" y="84.1">25</text>
<text x="115.5" y="86.3">26</text>
<text x="115.5" y="88.6">27</text>
<text x="199.2" y="84.1">5</text>
<text x="199.2" y="86.3">6</text>
<text x="95" y="95.2">12</text>
<text x="108.3" y="91.8">GPA7</text>
<text x="115.5" y="95.2">1</text>
<text x="115.5" y="90.8">28</text>
<text x="95" y="97.5">13</text>
<text x="95" y="101.9">15</text>
<text x="99.4" y="96.2">SCL</text>
<text x="99.4" y="98.5">SDA</text>
<text x="108.2" y="96.2">GPB0</text>
<text x="108.2" y="98.5">GPB1</text>
<text x="108.2" y="100.7">GPB2</text>
<text x="115.5" y="97.5">2</text>
<text x="115.5" y="99.7">3</text>
<text x="115.5" y="101.9">4</text>
<text x="95" y="104.2">16</text>
<text x="95" y="106.4">17</text>
<text x="99.4" y="102.9">A0</text>
<text x="99.4" y="105.2">A1</text>
<text x="99.4" y="107.4">A2</text>
<text x="108.2" y="102.9">GPB3</text>
<text x="108.2" y="105.2">GPB4</text>
<text x="108.2" y="107.4">GPB5</text>
<text x="115.5" y="104.2">5</text>
<text x="115.5" y="106.4">6</text>
<text x="95" y="110.9">10</text>
<text x="99.4" y="111.9">VSS</text>
<text x="108.2" y="109.6">GPB6</text>
<text x="108.2" y="111.8">GPB7</text>
<text x="115.5" y="108.6">7</text>
<text x="115.5" y="110.9">8</text>
<text x="158.5" y="115.3">1</text>
<text x="158.5" y="117.6">2</text>
<text x="164.7" y="115.3">3</text>
<text x="164.7" y="117.6">4</text>
<text x="158.5" y="124.3">1</text>
<text x="164.7" y="124.3">3</text>
<text x="158.5" y="126.5">2</text>
<text x="164.7" y="126.5">4</text>
<text x="158.5" y="133.2">1</text>
<text x="158.5" y="135.4">2</text>
<text x="164.7" y="133.2">3</text>
<text x="164.7" y="135.4">4</text>
<text x="158.5" y="142.1">1</text>
<text x="164.7" y="142.1">3</text>
<text x="158.5" y="144.4">2</text>
<text x="164.7" y="144.4">4</text>
<text x="159" y="155.5">1</text>
<text x="197" y="153.3">1</text>
<text x="197" y="155.5">2</text>
<text x="159" y="157.8">2</text>
<text x="159" y="160">3</text>
<text x="197" y="157.8">3</text>
<text x="197" y="160">4</text>
<text x="159" y="162.2">4</text>
</g>
</svg>
